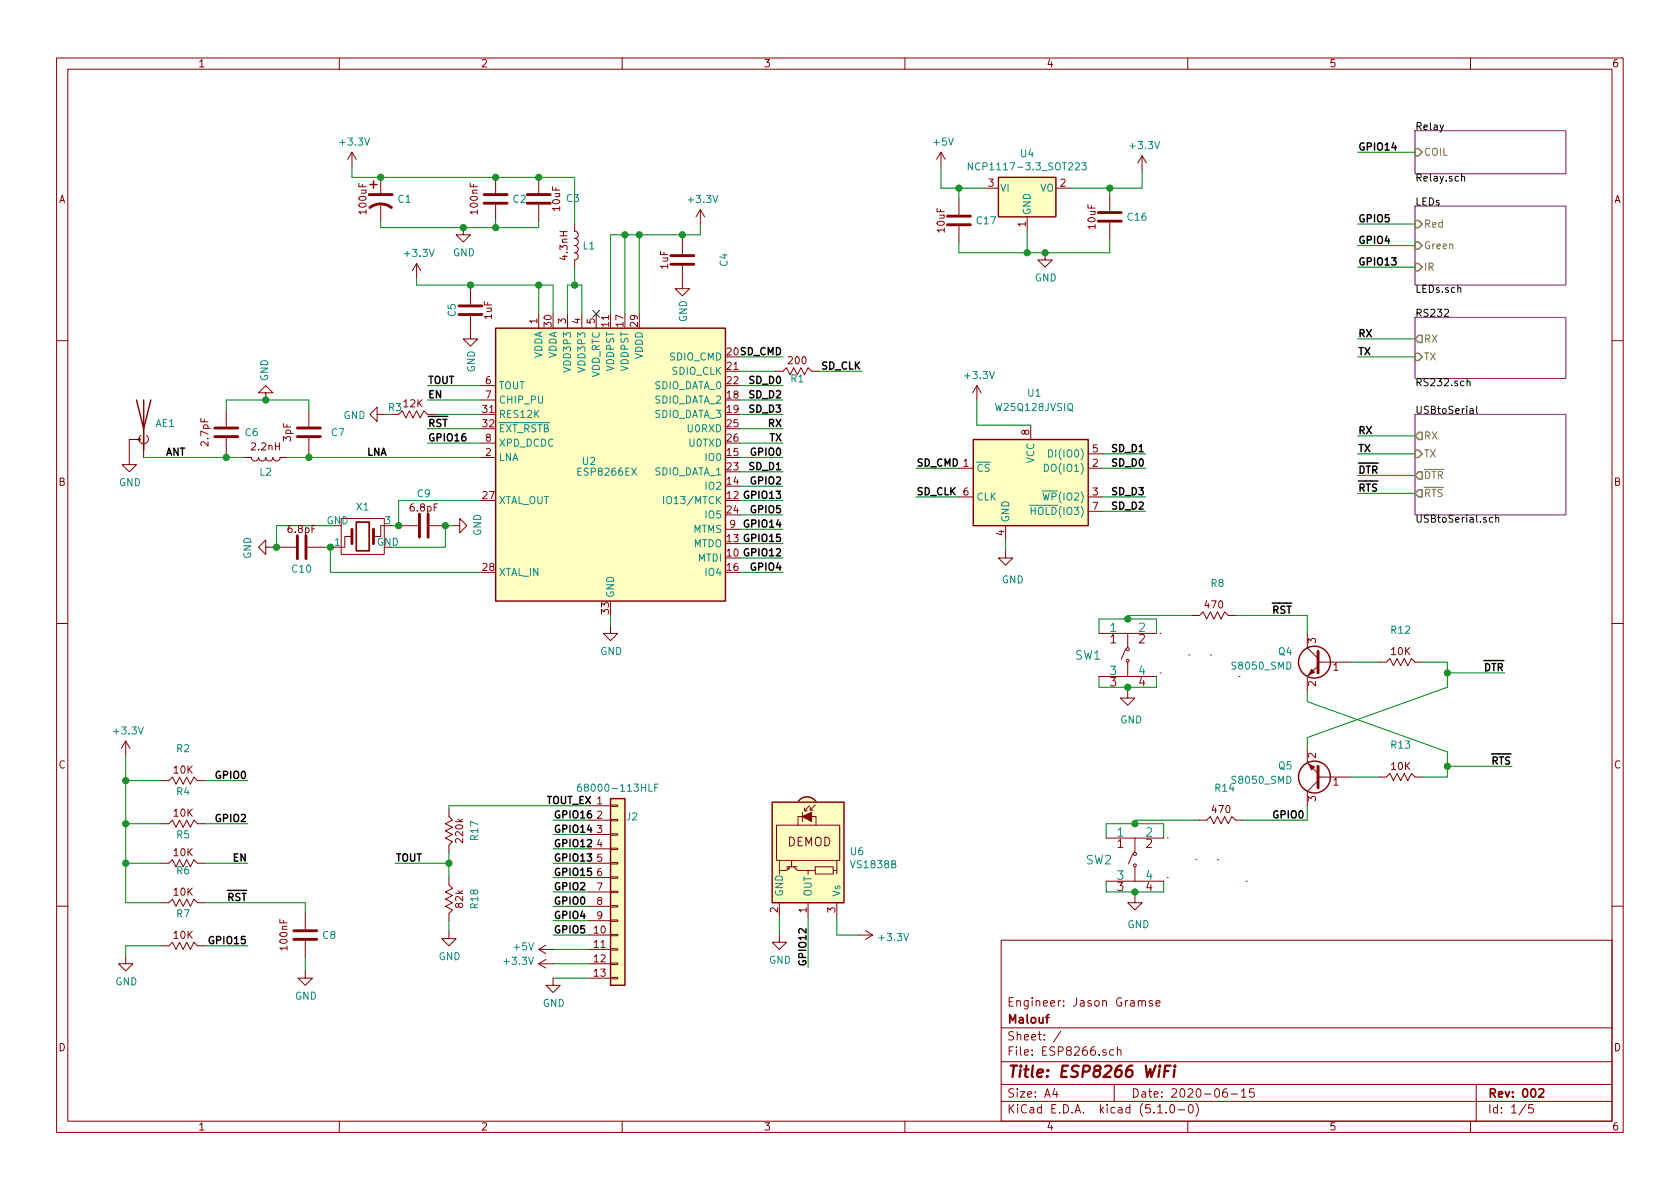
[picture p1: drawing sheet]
<svg xmlns="http://www.w3.org/2000/svg" width="297mm" height="210mm" viewBox="0 0 297 210" stroke-linecap="round" stroke-linejoin="round" font-family="sans-serif">
<g fill="none" stroke="#840000" stroke-width=".18">
<path d="M10 10.3h277v189.9h-277zM12 12.2h273v186.1h-273zM60 10.3v1.9M110 10.3v1.9M160 10.3v1.9M210 10.3v1.9M260 10.3v1.9M62.2 26.9l-.7 1.3M62.2 26.9v2.6M62.2 26.9l.8 1.3M67.3 31.4v2.8M67.3 36.2v2.8"/>
<path d="M87.6 31.4v2.8M87.6 36.2v2.8M95.2 31.4v2.8M95.2 36.2v2.8M101.6 39.6v1.3a.63 .63 0 0 1 .6 .6 .63 .63 0 0 1-.6 .7 .63 .63 0 0 1 .6 .6 .63 .63 0 0 1-.6 .6 .63 .63 0 0 1 .6 .7 .63 .63 0 0 1-.6 .6 .63 .63 0 0 1 .6 .6 .63 .63 0 0 1-.6 .7v1.2M123.8 37.1l-.7 1.2M123.8 37.1v2.5M123.8 37.1l.8 1.2M166.4 26.9l-.8 1.3M166.4 26.9v2.6M166.4 26.9l.7 1.3M169.5 35.2v2.8"/>
<path d="M169.5 40v2.8M174 33.3h2.5M181.6 38.3v2.6M186.7 33.3h2.5M196.2 34.5v2.8M196.2 39.4v2.8M201.9 27.6l-.7 1.2M201.9 27.6v2.5M201.9 27.6l.8 1.2M73.7 46.6l-.8 1.3M73.7 46.6v2.5M73.7 46.6l.7 1.3"/>
<path d="M81.9 40.3v1.2h1.3l-1.3 1.3-1.3-1.3h1.3M83.2 55.9v4h1.3l-1.3 1.3-1.3-1.3h1.3M83.2 51v2.8M95.2 55.5v2.5M100.3 55.5v2.5M102.9 55.5v2.5M105.4 55.5v2.5M120.6 47v4h1.3l-1.3 1.3-1.2-1.3h1.2M120.6 42.2v2.8M184.8 44.7v1.3h1.3l-1.3 1.2-1.3-1.2h1.3M10 60.2h2M24.6 77.7h-1.7v4.5h1.2l-1.2 1.2-1.3-1.2h1.3"/>
<path d="M24.9 77a.82 .82 0 0 0-.1 1.2 .82 .82 0 0 0 1.2 0 .82 .82 0 0 0-.1-1.2M25.4 75.8v5.1M40 72.6v2.8M40 77.5v2.8M47 69.5h1.3l-1.3-1.3-1.3 1.3h1.3v1.2M54.6 72.6v2.8M54.6 77.5v2.8M66.7 73.3v-1.3l-1.3 1.3 1.3 1.2v-1.2h1.2M70.5 73.3l.6-.7 .7 1.3 .6-1.3 .6 1.3 .7-1.3 .6 1.3 .6-1.3 .7 .7h1.2M85.1 68.2h2.5M85.1 70.7h2.5M85.1 78.4h2.5"/>
<path d="M137.2 65.7h1.2l.7-.7 .6 1.3 .6-1.3 .7 1.3 .6-1.3 .6 1.3 .7-1.3 .6 .7h1.3M172.7 68.2l-.7 1.3M172.7 68.2v2.5M172.7 68.2l.8 1.3M182.2 75.2v2.5M285 60.2h2M43.2 80.9h1.2a.63 .63 0 0 0 .7 .6 .63 .63 0 0 0 .6-.6 .63 .63 0 0 0 .7 .6 .63 .63 0 0 0 .6-.6 .63 .63 0 0 0 .6 .6 .63 .63 0 0 0 .7-.6 .63 .63 0 0 0 .6 .6 .63 .63 0 0 0 .6-.6h1.3M47 96.8v-1.3l-1.3 1.3 1.3 1.2v-1.2h1.3M49.5 96.8h2.8M54.4 96.8h2.7M60.3 91.7h7.6v6.3h-7.6zM62.2 94.9h-1.2v1.9h-.7"/>
<path d="M67.9 93h-.6v1.9h-1.3M71.1 93h2.8M75.9 93h2.8M80 93h1.3v-1.3l1.2 1.3-1.2 1.2v-1.2M85.1 80.9h2.5M128.3 93.6h2.5M169.5 82.8h2.6M169.5 87.9h2.6M177.8 97.4v1.3h1.3l-1.3 1.2-1.3-1.2h1.3M177.8 93v2.5M192.4 82.8h2.5M192.4 87.9h2.5"/>
<path d="M192.4 80.3h2.5M192.4 90.4h2.5M10 110.3h2M107.9 110.7v1.3h1.3l-1.3 1.3-1.2-1.3h1.2M194.3 112h10.2M194.3 119.6h10.2M199 114.8l-.8 1.8M199.4 112v2.5M199.4 117.1v2.5M205.1 119h.1M205.1 112h.1M210.2 115.8h.1"/>
<path d="M210.8 108.8h1.3l.6-.6 .7 1.3 .6-1.3 .6 1.3 .7-1.3 .6 1.3 .6-1.3 .7 .6h1.2M214 115.8h.1M219.1 119.6h.1M231.1 112v2.5l1.9 2M233 117.7l-1.9 1.9v2.6M233 117.1h5.8M243.8 117.1h1.3l.6-.6 .7 1.2 .6-1.2 .6 1.2 .7-1.2 .6 1.2 .7-1.2 .6 .6h1.3M285 110.3h2M22.2 131.1l-.7 1.2M22.2 131.1v2.5M22.2 131.1l.8 1.2M28.6 138h1.2l.7-.6 .6 1.3 .6-1.3 .7 1.3 .6-1.3 .7 1.3 .6-1.3 .6 .6h1.3"/>
<path d="M199.4 122.2v1.2h1.3l-1.3 1.3-1.3-1.3h1.3M231.1 132.3v2.6l1.9 1.9M233 137.4h5.8M233 138l-1.9 1.9v2.6M243.8 137.4h1.3l.6-.6 .7 1.2 .6-1.2 .6 1.2 .7-1.2 .6 1.2 .7-1.2 .6 .6h1.3M28.6 145.7h1.2l.7-.7 .6 1.3 .6-1.3 .7 1.3 .6-1.3 .7 1.3 .6-1.3 .6 .7h1.3M28.6 152.6h1.2l.7-.6 .6 1.3 .6-1.3 .7 1.3 .6-1.3 .7 1.3 .6-1.3 .6 .6h1.3M28.6 159.6h1.2l.7-.6 .6 1.3 .6-1.3 .7 1.3 .6-1.3 .7 1.3 .6-1.3 .6 .6h1.3M79.4 143.1v1.3l.6 .6-1.3 .7 1.3 .6-1.3 .6 1.3 .7-1.3 .6 1.3 .6-.6 .7v1.2M79.4 155.2v1.3l.6 .6-1.3 .6 1.3 .7-1.3 .6 1.3 .6-1.3 .7 1.3 .6-.6 .6v1.3M104.1 152.6h3.8M104.1 142.5h3.8"/>
<path d="M104.1 145h3.8M104.1 147.6h3.8M104.1 150.1h3.8M104.1 155.2h3.8M104.1 157.7h3.8M107.9 157.6h1.3v.3h-1.3zM107.9 155.1h1.3v.2h-1.3zM107.9 152.5h1.3v.3h-1.3zM107.9 150h1.3v.2h-1.3zM107.9 147.4h1.3v.3h-1.3zM107.9 144.9h1.3v.3h-1.3zM107.9 142.4h1.3v.2h-1.3z"/>
<path d="M137.3 145.9h11.2v6.2h-11.2zM137.8 152.1v1.8M137.8 159.6v2.6M139.1 153.3h1.9M139.3 153.4v.3h.3M139.7 153.3l-.6 .6h-1.3v.7M140 152.1v1.2M140.3 153.3l.7 .6h1.9v.7M141.1 145.9v-1.5h3.2v1.5M141.9 143.6v1.7M142.2 142.9v.5M142.2 143.4h.5"/>
<path d="M142.9 153.9h1.2M142.9 159.6v2.6M143.1 142.5l-.9 .9M143.3 142.7v.6M143.3 143.3h.5M144.1 153.3h3.2v1.3h-3.2zM144.1 142.4l-.8 .9M147.3 153.9h.7v.7M148 152.1v1.8M148 159.6v2.6M195.6 148.2h10.1M195.6 155.8h10.1"/>
<path d="M200.3 151l-.8 1.8M200.7 158.4v1.2h1.2l-1.2 1.3-1.3-1.3h1.3M200.7 148.2v2.5M200.7 153.3v2.5M206.4 155.2h.1M206.4 148.2h.1M211.5 152h.1M212.1 145h1.3l.6-.6 .6 1.3 .7-1.3 .6 1.3 .6-1.3 .7 1.3 .6-1.3 .6 .6h1.3M215.3 152h.1M220.3 155.8h.1M10 160.2h2M22.2 169.2v1.2h1.3l-1.3 1.3-1.2-1.3h1.2"/>
<path d="M28.6 167.3h1.2l.7-.7 .6 1.3 .6-1.3 .7 1.3 .6-1.3 .7 1.3 .6-1.3 .6 .7h1.3M54 171.7v1.3h1.2l-1.2 1.2-1.3-1.2h1.3M54 161.5v2.8M54 166.4v2.8M79.4 164.7v1.3h1.2l-1.2 1.3-1.3-1.3h1.3M95.2 170.4l1.3 .8M95.2 170.4h2.6M95.2 167.9h2.6M95.2 167.9l1.3 .8M96.5 169.7l-1.3 .7M96.5 167.1l-1.3 .8M97.8 173v1.2h1.3l-1.3 1.3-1.3-1.3h1.3"/>
<path d="M104.1 170.4h3.8M104.1 165.3h3.8M104.1 167.9h3.8M104.1 173h3.8M104.1 160.3h3.8M104.1 162.8h3.8M107.9 172.8h1.3v.3h-1.3zM107.9 170.3h1.3v.3h-1.3zM107.9 167.8h1.3v.2h-1.3zM107.9 165.2h1.3v.3h-1.3zM107.9 162.7h1.3v.2h-1.3zM107.9 160.1h1.3v.3h-1.3z"/>
<path d="M137.8 165.3v1.3h1.3l-1.3 1.3-1.3-1.3h1.3M151.8 165.3h2.5M153 164.6l1.3 .7M154.3 165.3l-1.3 .8M177 166.3h108v32h-108zM201.3 177.1v-.1a.37 .37 0 0 1 .6 .1v.8M201.9 177.1l.2-.2 .4 .1v.9M203.8 177a.37 .37 0 0 0-.6 .1l.1 .3 .5 .1v.1l-.2 .3-.4-.1M204.4 177.4l.7-.1v-.3l-.5-.1-.2 .2 .1 .7h.6M285 160.2h2M60 198.3v1.9M110 198.3v1.9"/>
<path d="M160 198.3v1.9M177 194.8h108M177 191.8h108M177 187.8h108M177 181.8h108M186.5 192.5l-.4 1h1M186.8 193v1M187.6 182.3l-1.3 2M196.9 185.7l-.4-.1-.3 .3 .1 .6 .2 .1 .4-.1M197 191.8v3M197.6 185.7a.37 .37 0 0 1 .6 .1v.8M197.6 185.1v1.5"/>
<path d="M204.7 196.8h.8M206.2 196.7v.1M207 195.4l.3-.1a.94 .94 0 0 1 0 1.5 .82 .82 0 0 1-.3-1.4zM208.3 196.3h1.2M210 198.3v1.9M210.3 195.4l.2-.1a.8 .8 0 0 1 .5 .8 .8 .8 0 0 1-.5 .7 1 1 0 0 1-.2-1.4zM211.5 195.1a1.71 1.71 0 0 1 0 2.3M216.9 192.5a.62 .62 0 0 0-.7 .7l.1 .7 .2 .1 .5-.1v-.5l-.1-.2-.4-.1-.3 .3M217.7 193.5h1.1M219.5 193l.4-.5v1.5M219.5 194h.8M221.7 192.5h-.7l-.1 .7 .2-.1 .5 .1 .2 .2-.1 .5-.2 .1-.6-.1"/>
<path d="M260 198.3v1.9M261 191.8v6.5M269.8 195.2l-1.2 2M271 195.3h-.7v.7l.2-.1 .5 .1 .1 .2-.1 .5-.2 .1-.5-.1"/>
<circle cx="199.4" cy="116.8" r=".25"/>
<circle cx="199.4" cy="114.8" r=".28"/>
<circle cx="200.7" cy="153" r=".25"/>
<circle cx="200.7" cy="151" r=".28"/>
</g>
<path d="M63 92.3h2.3v5.1h-2.3zM184.9 179.9h.6M185.5 179.4l-.4 .2v1.3M272.1 192.7l.2-.2h.4l.2 .5-.9 1h.9" fill="none" stroke="#840000" stroke-width=".3"/>
<path d="M205.9 189.4h.7M207 188.4h-1l-.2 2M207.7 189.1l-.2 1.3M207.7 188.4v.2l.1-.1-.1-.1v.2" fill="none" stroke="#840000" stroke-width=".41"/>
<g fill="#ffffc2" stroke="#ffffc2" stroke-width=".18">
<path d="M87.6 58h40.7v48.3h-40.7z"/>
<path d="M172.1 77.7h20.3v15.3h-20.3z"/>
<path d="M107.9 141.2h2.6v33h-2.6z"/>
<path d="M141.4 141.4a1.94 1.94 0 0 1 2.9 .3l-1.6 1.2-1.6-1.2z"/>
<path d="M136.5 141.9h12.7v17.7h-12.7z"/>
<path d="M176.5 31.4h10.2v6.9h-10.2z"/>
</g>
<g fill="none" stroke="#840000" stroke-width=".25">
<path d="M65.4 32.6h1.3M66 32v1.3M176.5 31.4h10.2v6.9h-10.2zM87.6 58h40.7v48.3h-40.7zM24.1 70.7l1.3 5.1 1.3-5.1M25.4 70.7v8.9M172.1 77.7h20.3v15.3h-20.3zM107.9 141.2h2.6v33h-2.6zM136.5 141.9h12.7v17.7h-12.7zM141.1 141.7a1.96 1.96 0 0 1 3.2 0"/>
<circle cx="232.4" cy="117.1" r="2.82"/>
<circle cx="232.4" cy="137.4" r="2.82"/>
</g>
<path d="M171.9 28.8v1.2l-.7-1.2v1.2M191.3 28.8h.7l-.4 .5 .4 .1-.1 .6h-.4l-.2-.1M185.4 79.5a.64 .64 0 0 1 .7 .7 .64 .64 0 0 1-.7 .6zM117.3 87.8v1.3M182 89.4h1.3M182.3 89.7v1.3M182.3 90.3h.7M184.3 86.8h1.4M184.7 82.1a.64 .64 0 0 1 .7 .6 .64 .64 0 0 1-.7 .7zM102.7 138.7h-.4a.87 .87 0 0 0 0 1.2l.5-.1v-.5l-.5-.2-.2 .3M115.8 139.3h.4M116.4 138.7h-.6v1.2" fill="none" stroke="#008484" stroke-width=".18"/>
<g fill="none" stroke="#008400" stroke-width=".18">
<path d="M62.2 29.5v1.9h39.4v8.2M67.3 39v1.3h27.9v-1.3M87.6 39v1.3M123.8 39.6v1.9h-15.9v14M166.4 29.5v3.8h7.6M169.5 33.3v1.9M196.2 33.3v1.2M201.9 30.1v3.2h-12.7M240 26.9h10.2M240 39.6h10.2M73.7 49.1v1.3h24.1v5.1M83.2 50.4v.6"/>
<path d="M95.2 50.4v5.1M100.3 55.5v-5.1h2.6v5.1M101.6 47.2v3.2M110.5 41.5v14M113 41.5v14M120.6 41.5v.7M181.6 40.9v3.8M196.2 42.2v2.5h-26.7v-1.9M240 43.4h10.2M240 47.2h10.2M240 59.9h10.2M40 72.6v-1.9h14.6v1.9"/>
<path d="M67.9 73.3h1.3M75.6 78.4h9.5M75.6 75.8h9.5M75.6 70.7h9.5M75.6 68.2h9.5M76.8 73.3h8.3M130.8 78.4h7.6M130.8 75.8h7.6M130.8 73.3h7.6M130.8 70.7h7.6M130.8 68.2h7.6M130.8 63.1h7.6"/>
<path d="M130.8 65.7h6.4M144.8 65.7h7.6M172.7 70.7v4.5h9.5M240 63.1h10.2M240 77.1h10.2M25.4 80.9h17.8M40 80.3v.6M48.3 96.8h1.2M50.8 80.9h34.3M54.6 80.3v.6M57.1 96.8h2M58.4 96.8v4.4h26.7"/>
<path d="M59.1 93h-10.2v3.8M69.2 93h1.9M80 93h-1.3v3.8h-9.5M85.1 88.5h-14.6v4.5M130.8 88.5h7.6M130.8 80.9h7.6M130.8 91.1h7.6M130.8 96.1h7.6M130.8 93.6h7.6M130.8 86h7.6M130.8 98.7h7.6M130.8 83.4h7.6"/>
<path d="M161.9 82.8h7.6M161.9 87.9h7.6M177.8 95.5v1.9M194.9 82.8h7.7M194.9 87.9h7.7M194.9 90.4h7.7M194.9 80.3h7.7M240 80.3h10.2M240 84.1h10.2M240 87.2h10.2M107.9 108.8v1.9M130.8 101.2h7.6"/>
<path d="M194.3 112v-2.5h10.2v2.5M194.3 119.6v1.9h10.2v-1.9M210.8 108.8h-11.4v.7M218.4 108.8h12.7v3.2M238.8 117.1h5M251.5 117.1h4.4v4.4l-24.8 8.9v1.9M255.9 119h10.2M22.2 133.6v26h6.4M22.2 138h6.4M36.2 138h7.6M199.4 121.5v.7M231.1 122.2v1.9l24.8 8.9v4.4h-4.4"/>
<path d="M238.8 137.4h5M255.9 135.5h11.4M22.2 152.6h6.4M22.2 145.7h6.4M36.2 159.6h17.8v1.9M36.2 152.6h7.6M36.2 145.7h7.6M69.8 152.6h9.6M79.4 150.7v4.5M97.8 152.6h6.3M97.8 150.1h6.3M97.8 147.6h6.3"/>
<path d="M97.8 145h6.3M97.8 157.7h6.3M97.8 155.2h6.3M104.1 142.5h-24.7v.6M195.6 148.2v-2.5h10.1v2.5M195.6 155.8v1.9h10.1v-1.9M200.7 157.7v.7M212.1 145h-11.4v.7M231.1 142.5v2.5h-11.4M28.6 167.3h-6.4v1.9M36.2 167.3h7.6M54 169.2v2.5"/>
<path d="M79.4 162.8v1.9M97.8 165.3h6.3M97.8 162.8h6.3M97.8 160.3h6.3M97.8 173h6.3M97.8 170.4h6.3M97.8 167.9h6.3M137.8 162.2v3.1M142.9 162.2v8.9M148 162.2v3.1h3.8"/>
</g>
<path d="M104.8 54.9l1.2 1.2M106 54.9l-1.2 1.2" fill="none" stroke="#000084" stroke-width=".18"/>
<g fill="#008400" stroke="#008400" stroke-width=".25">
<circle cx="110.5" cy="41.5" r=".51"/>
<circle cx="101.6" cy="50.4" r=".51"/>
<circle cx="22.2" cy="152.6" r=".51"/>
<circle cx="22.2" cy="145.7" r=".51"/>
<circle cx="22.2" cy="138" r=".51"/>
<circle cx="48.9" cy="96.8" r=".51"/>
<circle cx="58.4" cy="96.8" r=".51"/>
<circle cx="70.5" cy="93" r=".51"/>
<circle cx="81.9" cy="40.3" r=".51"/>
<circle cx="95.3" cy="50.4" r=".51"/>
<circle cx="83.2" cy="50.4" r=".51"/>
<circle cx="113" cy="41.5" r=".51"/>
<circle cx="120.7" cy="41.5" r=".51"/>
<circle cx="54.6" cy="80.9" r=".51"/>
<circle cx="47" cy="70.7" r=".51"/>
<circle cx="40" cy="80.9" r=".51"/>
<circle cx="78.7" cy="93" r=".51"/>
<circle cx="67.3" cy="31.4" r=".51"/>
<circle cx="87.6" cy="31.4" r=".51"/>
<circle cx="87.6" cy="40.3" r=".51"/>
<circle cx="95.3" cy="31.4" r=".51"/>
<circle cx="79.4" cy="152.6" r=".51"/>
<circle cx="199.4" cy="109.5" r=".51"/>
<circle cx="199.4" cy="121.5" r=".51"/>
<circle cx="200.7" cy="157.7" r=".51"/>
<circle cx="200.7" cy="145.7" r=".51"/>
<circle cx="255.9" cy="135.5" r=".51"/>
<circle cx="255.9" cy="119" r=".51"/>
<circle cx="169.5" cy="33.3" r=".51"/>
<circle cx="181.6" cy="44.7" r=".51"/>
<circle cx="196.2" cy="33.3" r=".51"/>
<circle cx="184.8" cy="44.7" r=".51"/>
</g>
<g fill="none" stroke="#840000" stroke-width=".51">
<path d="M65.3 34.4h4M65.4 36.7a3.2 3.2 0 0 1 3.8 0M85.6 34.4h4.1M85.6 35.9h4.1M93.2 34.4h4.1M93.2 35.9h4.1M167.5 39.7h4.1M167.5 38.2h4.1M194.2 39.1h4M194.2 37.6h4M81.2 54.1h4M81.2 55.6h4"/>
<path d="M118.6 46.7h4.1M118.6 45.2h4.1M38 77.2h4M38 75.7h4M52.6 77.2h4M52.6 75.7h4M52.6 94.7v4.1M54.1 94.7v4.1M62.2 93.6v2.5M66 93.6v2.5M74.2 90.9v4.1M75.7 90.9v4.1"/>
<path d="M233 115.2v3.8M233 135.5v3.8M51.9 166.1h4.1M51.9 164.6h4.1"/>
</g>
<g fill="#840000" stroke="#840000" stroke-width=".18">
<path d="M141.9 144.4l1.6-.8v1.7z"/>
<path d="M231.4 135.1l1 .5-.5 .5z"/>
<path d="M231.9 118.4l.5 .5-1 .5z"/>
<circle cx="24.6" cy="77.7" r=".18"/>
</g>
<path d="M250.2 23.1h26.7v7.6h-26.7zM250.2 36.4h26.7v14h-26.7zM250.2 56.1h26.7v10.8h-26.7zM250.2 73.3h26.7v17.8h-26.7z" fill="none" stroke="#840084" stroke-width=".18"/>
<path d="M258.4 31.3l.2-.1h.3l.1 .8M257.8 51l.1-.1h.3l.1 .8M259.4 67.5l.2-.1h.3v.8M259.4 66.9v1.3M259.9 72.3h.5l.1 .8M260.5 72.6h-.5l-.1 .2v.2h.6M261.1 71.8v1.1l.2 .2M263.9 91.6l-.3-.1-.3 .2 .1 .6h.5M264.5 91.6l.1-.1 .3 .1 .1 .7M264.5 91.1v1.2" fill="none" stroke="#000" stroke-width=".18"/>
<path d="M250.2 26.3h.6l.7 .6-.7 .7h-.6zM250.2 39h.6l.7 .6-.7 .7h-.6zM250.2 42.8h.6l.7 .6-.7 .7h-.6zM250.2 46.6h.6l.7 .6-.7 .7h-.6zM250.8 59.3h.7v1.3h-.7l-.6-.7zM250.2 62.5h.6l.7 .6-.7 .6h-.6zM250.2 79.6h.6l.7 .7-.7 .6h-.6zM250.8 76.4h.7v1.3h-.7l-.6-.6zM250.2 84.1l.6-.7h.7v1.3h-.7zM250.8 86.6h.7v1.3h-.7l-.6-.7z" fill="none" stroke="#848400" stroke-width=".25"/>
<text font-size="2.8" fill="#840000" x="178" y="190.5">Title: ESP8266 WiFi</text>
<g font-size="2.1" fill="#008484">
<text x="196.3" y="111.8">1</text>
<text x="201.3" y="111.8">2</text>
<text x="190.1" y="116.7">SW1</text>
<text x="196.3" y="119.4">3</text>
<text x="201.3" y="119.4">4</text>
<text x="197.5" y="147.9">1</text>
<text x="202.6" y="147.9">2</text>
<text x="192" y="152.9">SW2</text>
<text x="197.5" y="155.6">3</text>
<text x="202.6" y="155.6">4</text>
</g>
<g font-size="2.1" fill="#840000">
<text x="196.3" y="113.8">1</text>
<text x="201.3" y="113.8">2</text>
<text x="196.3" y="121.4">3</text>
<text x="201.3" y="121.4">4</text>
<text x="139.2" y="149.7">DEMOD</text>
<text x="197.5" y="150">1</text>
<text x="202.6" y="150">2</text>
<text x="197.5" y="157.6">3</text>
<text x="202.6" y="157.6">4</text>
<text x="178" y="178">Engineer: Jason Gramse</text>
<text x="178" y="184">Sheet: /</text>
<text x="178" y="181">Malouf</text>
<text x="178" y="186.7">File: ESP8266.sch</text>
<text x="178" y="196.9">KiCad E.D.A. kicad (5.1.0-0)</text>
<text x="178" y="194.1">Size: A4</text>
<text x="200" y="194.1">Date: 2020-06-15</text>
<text x="263" y="194.1">Rev: 002</text>
<text x="263" y="196.9">Id: 1/5</text>
</g>
<g font-size="1.8" fill="#840000">
<text x="35" y="11.9">1</text>
<text x="85" y="11.9">2</text>
<text x="135" y="11.9">3</text>
<text x="185" y="11.9">4</text>
<text x="235" y="11.9">5</text>
<text x="285" y="11.9">6</text>
<text x="10.4" y="35.9">A</text>
<text x="174.8" y="33">3</text>
<text x="187.5" y="33">2</text>
<text x="285.4" y="35.9">A</text>
<text x="64.8" y="37.7" transform="rotate(-90 64.8 37.7)">100uF</text>
<text x="84.5" y="37.7" transform="rotate(-90 84.5 37.7)">100nF</text>
<text x="99" y="37.2" transform="rotate(-90 99 37.2)">10uF</text>
<text x="167" y="41" transform="rotate(-90 167 41)">10uF</text>
<text x="181.4" y="40.1" transform="rotate(-90 181.4 40.1)">1</text>
<text x="193.7" y="40.4" transform="rotate(-90 193.7 40.4)">10uF</text>
<text x="100.4" y="45.8" transform="rotate(-90 100.4 45.8)">4.3nH</text>
<text x="118.1" y="47.5" transform="rotate(-90 118.1 47.5)">1uF</text>
<text x="87" y="56.4" transform="rotate(-90 87 56.4)">1uF</text>
<text x="95" y="57.2" transform="rotate(-90 95 57.2)">1</text>
<text x="97.5" y="57.7" transform="rotate(-90 97.5 57.7)">30</text>
<text x="100.1" y="57.2" transform="rotate(-90 100.1 57.2)">3</text>
<text x="102.6" y="57.2" transform="rotate(-90 102.6 57.2)">4</text>
<text x="105.2" y="57.2" transform="rotate(-90 105.2 57.2)">5</text>
<text x="107.7" y="57.7" transform="rotate(-90 107.7 57.7)">11</text>
<text x="110.2" y="57.7" transform="rotate(-90 110.2 57.7)">17</text>
<text x="112.8" y="57.7" transform="rotate(-90 112.8 57.7)">29</text>
<text x="128.6" y="65.4">21</text>
<text x="139.5" y="64.4">200</text>
<text x="85.9" y="67.9">6</text>
<text x="85.9" y="70.5">7</text>
<text x="128.6" y="70.5">18</text>
<text x="128.6" y="67.9">22</text>
<text x="71.4" y="72">12K</text>
<text x="85.4" y="73">31</text>
<text x="85.4" y="75.6">32</text>
<text x="128.6" y="73">19</text>
<text x="128.6" y="75.6">25</text>
<text x="182" y="76.9" transform="rotate(-90 182 76.9)">8</text>
<text x="36.9" y="78.8" transform="rotate(-90 36.9 78.8)">2.7pF</text>
<text x="44.6" y="79.6">2.2nH</text>
<text x="51.5" y="78" transform="rotate(-90 51.5 78)">3pF</text>
<text x="85.9" y="80.6">2</text>
<text x="85.9" y="78.1">8</text>
<text x="128.6" y="80.6">15</text>
<text x="128.6" y="83.2">23</text>
<text x="128.6" y="78.1">26</text>
<text x="193.2" y="82.5">2</text>
<text x="193.2" y="80">5</text>
<text x="10.4" y="85.9">B</text>
<text x="85.4" y="88.3">27</text>
<text x="128.6" y="88.3">12</text>
<text x="128.6" y="85.7">14</text>
<text x="170.3" y="87.6">6</text>
<text x="193.2" y="87.6">3</text>
<text x="285.4" y="85.9">B</text>
<text x="51" y="94.3">6.8pF</text>
<text x="72.6" y="90.4">6.8pF</text>
<text x="128.6" y="95.9">13</text>
<text x="128.6" y="90.8">24</text>
<text x="129.1" y="93.3">9</text>
<text x="177.5" y="94.7" transform="rotate(-90 177.5 94.7)">4</text>
<text x="193.2" y="90.2">7</text>
<text x="85.4" y="101">28</text>
<text x="128.6" y="98.4">10</text>
<text x="128.6" y="101">16</text>
<text x="213.2" y="107.6">470</text>
<text x="107.7" y="108.5" transform="rotate(-90 107.7 108.5)">33</text>
<text x="232.7" y="113.8" transform="rotate(-90 232.7 113.8)">3</text>
<text x="235.7" y="118.6">1</text>
<text x="246" y="115.8">10K</text>
<text x="232.7" y="121.4" transform="rotate(-90 232.7 121.4)">2</text>
<text x="10.4" y="135.9">C</text>
<text x="30.8" y="136.8">10K</text>
<text x="232.7" y="134.1" transform="rotate(-90 232.7 134.1)">2</text>
<text x="246" y="136.2">10K</text>
<text x="285.4" y="135.9">C</text>
<text x="214.4" y="143.8">470</text>
<text x="232.7" y="141.7" transform="rotate(-90 232.7 141.7)">3</text>
<text x="235.7" y="138.9">1</text>
<text x="30.8" y="144.4">10K</text>
<text x="81.9" y="148.9" transform="rotate(-90 81.9 148.9)">220k</text>
<text x="105.6" y="144.8">2</text>
<text x="105.6" y="147.3">3</text>
<text x="105.6" y="149.9">4</text>
<text x="30.8" y="151.4">10K</text>
<text x="105.6" y="152.4">5</text>
<text x="105.6" y="154.9">6</text>
<text x="30.8" y="158.4">10K</text>
<text x="81.9" y="160.5" transform="rotate(-90 81.9 160.5)">82k</text>
<text x="105.6" y="157.5">7</text>
<text x="105.6" y="160">8</text>
<text x="137.5" y="161.4" transform="rotate(-90 137.5 161.4)">2</text>
<text x="142.6" y="161.4" transform="rotate(-90 142.6 161.4)">1</text>
<text x="147.7" y="161.4" transform="rotate(-90 147.7 161.4)">3</text>
<text x="30.8" y="166">10K</text>
<text x="50.8" y="167.9" transform="rotate(-90 50.8 167.9)">100nF</text>
<text x="105.1" y="165.1">10</text>
<text x="105.1" y="167.6">11</text>
<text x="105.6" y="162.6">9</text>
<text x="105.1" y="170.2">12</text>
<text x="105.1" y="172.7">13</text>
<text x="10.4" y="185.9">D</text>
<text x="285.4" y="185.9">D</text>
<text x="35" y="199.9">1</text>
<text x="85" y="199.9">2</text>
<text x="135" y="199.9">3</text>
<text x="185" y="199.9">4</text>
<text x="235" y="199.9">5</text>
<text x="285" y="199.9">6</text>
</g>
<g font-size="1.8">
<text x="250.2" y="23">Relay</text>
<text x="240" y="26.6">GPIO14</text>
<text x="250.2" y="32.1">Relay.sch</text>
<text x="240" y="39.3">GPIO5</text>
<text x="250.2" y="36.3">LEDs</text>
<text x="240" y="43.1">GPIO4</text>
<text x="240" y="46.9">GPIO13</text>
<text x="250.2" y="51.8">LEDs.sch</text>
<text x="240" y="59.6">RX</text>
<text x="250.2" y="56">RS232</text>
<text x="128.6" y="62.9">20 SD_CMD</text>
<text x="145.3" y="65.3">SD_CLK</text>
<text x="240" y="62.8">TX</text>
<text x="75.6" y="70.4">EN</text>
<text x="75.6" y="67.9">TOUT</text>
<text x="132.7" y="70.4">SD_D2</text>
<text x="132.7" y="67.9">SD_D0</text>
<text x="250.2" y="68.3">RS232.sch</text>
<text x="75.6" y="75.5">RST</text>
<text x="132.7" y="73">SD_D3</text>
<text x="136" y="75.5">RX</text>
<text x="240" y="76.8">RX</text>
<text x="250.2" y="73.2">USBtoSerial</text>
<text x="29.2" y="80.6">ANT</text>
<text x="64.8" y="80.6">LNA</text>
<text x="75.6" y="78">GPIO16</text>
<text x="132.7" y="83.1">SD_D1</text>
<text x="133" y="80.6">GPIO0</text>
<text x="136.2" y="78">TX</text>
<text x="161.9" y="82.5">SD_CMD 1</text>
<text x="196.9" y="82.5">SD_D0</text>
<text x="196.9" y="80">SD_D1</text>
<text x="240" y="80">TX</text>
<text x="240" y="83.8">DTR</text>
<text x="132" y="88.2">GPIO13</text>
<text x="133" y="85.7">GPIO2</text>
<text x="161.9" y="87.6">SD_CLK</text>
<text x="196.9" y="87.6">SD_D3</text>
<text x="240" y="86.9">RTS</text>
<text x="132" y="95.8">GPIO15</text>
<text x="132" y="93.3">GPIO14</text>
<text x="133" y="90.7">GPIO5</text>
<text x="196.9" y="90.1">SD_D2</text>
<text x="250.2" y="92.4">USBtoSerial.sch</text>
<text x="132" y="98.4">GPIO12</text>
<text x="133" y="100.9">GPIO4</text>
<text x="224.8" y="108.5">RST</text>
<text x="262.4" y="118.7">DTR</text>
<text x="38.4" y="137.7">GPIO0</text>
<text x="263.8" y="135.2">RTS</text>
<text x="96.5" y="142.2">TOUT_EX 1</text>
<text x="38.4" y="145.4">GPIO2</text>
<text x="97.8" y="147.3">GPIO14</text>
<text x="97.8" y="144.7">GPIO16</text>
<text x="97.8" y="149.8">GPIO12</text>
<text x="224.8" y="144.7">GPIO0</text>
<text x="41.4" y="152.3">EN</text>
<text x="69.8" y="152.3">TOUT</text>
<text x="97.8" y="154.9">GPIO15</text>
<text x="97.8" y="152.3">GPIO13</text>
<text x="40.3" y="159.3">RST</text>
<text x="97.8" y="160">GPIO0</text>
<text x="97.8" y="157.4">GPIO2</text>
<text x="37.4" y="166.9">GPIO15</text>
<text x="97.8" y="165">GPIO5</text>
<text x="97.8" y="162.5">GPIO4</text>
<text x="142.6" y="171.1" transform="rotate(-90 142.6 171.1)">GPIO12</text>
</g>
<g font-size="1.8" fill="#008484">
<text x="60.3" y="25.7">+3.3V</text>
<text x="165.2" y="25.7">+5V</text>
<text x="180.5" y="27.8">U4</text>
<text x="200" y="26.4">+3.3V</text>
<text x="70.4" y="35.9">C1</text>
<text x="90.8" y="35.9">C2</text>
<text x="100.2" y="35.7">C3</text>
<text x="121.9" y="35.9">+3.3V</text>
<text x="172.5" y="30.1">NCP1117-3.3_SOT223</text>
<text x="176.8" y="33.9">VI</text>
<text x="183.9" y="33.9">VO</text>
<text x="172.7" y="39.7">C17</text>
<text x="182.2" y="38.1" transform="rotate(-90 182.2 38.1)">GND</text>
<text x="199.4" y="39">C16</text>
<text x="71.7" y="45.4">+3.3V</text>
<text x="80.1" y="45.3">GND</text>
<text x="103.1" y="44.1">L1</text>
<text x="128.7" y="47.1" transform="rotate(-90 128.7 47.1)">C4</text>
<text x="183" y="49.8">GND</text>
<text x="80.6" y="56" transform="rotate(-90 80.6 56)">C5</text>
<text x="121.5" y="57" transform="rotate(-90 121.5 57)">GND</text>
<text x="84" y="65.9" transform="rotate(-90 84 65.9)">GND</text>
<text x="95.9" y="63.5" transform="rotate(-90 95.9 63.5)">VDDA</text>
<text x="98.4" y="63.5" transform="rotate(-90 98.4 63.5)">VDDA</text>
<text x="101" y="65.4" transform="rotate(-90 101 65.4)">VDD3P3</text>
<text x="103.5" y="65.4" transform="rotate(-90 103.5 65.4)">VDD3P3</text>
<text x="108.6" y="65.7" transform="rotate(-90 108.6 65.7)">VDDPST</text>
<text x="111.1" y="65.7" transform="rotate(-90 111.1 65.7)">VDDPST</text>
<text x="113.7" y="63.5" transform="rotate(-90 113.7 63.5)">VDDD</text>
<text x="118.4" y="63.7">SDIO_CMD</text>
<text x="47.4" y="67.4" transform="rotate(-90 47.4 67.4)">GND</text>
<text x="88.1" y="68.8">TOUT</text>
<text x="88.1" y="71.4">CHIP_PU</text>
<text x="106" y="66.9" transform="rotate(-90 106 66.9)">VDD_RTC</text>
<text x="115.6" y="71.4">SDIO_DATA_2</text>
<text x="115.6" y="68.8">SDIO_DATA_0</text>
<text x="118.8" y="66.3">SDIO_CLK</text>
<text x="139.9" y="67.6">R1</text>
<text x="170.8" y="67">+3.3V</text>
<text x="181.8" y="70.1">U1</text>
<text x="27.5" y="75.5">AE1</text>
<text x="43.4" y="77.1">C6</text>
<text x="58.6" y="77.1">C7</text>
<text x="60.7" y="74.1">GND</text>
<text x="68.7" y="72.7">R3</text>
<text x="88.1" y="73.9">RES12K</text>
<text x="88.1" y="76.4">EXT_RSTB</text>
<text x="115.6" y="73.9">SDIO_DATA_3</text>
<text x="121.8" y="76.4">U0RXD</text>
<text x="176.3" y="72.7">W25Q128JVSIQ</text>
<text x="88.1" y="81.5">LNA</text>
<text x="88.1" y="79">XPD_DCDC</text>
<text x="103" y="82.2">U2</text>
<text x="122" y="79">U0TXD</text>
<text x="124.9" y="81.5">IO0</text>
<text x="172.6" y="83.4">CS</text>
<text x="182.9" y="82" transform="rotate(-90 182.9 82)">VCC</text>
<text x="185.2" y="83.4">DO(IO1)</text>
<text x="186.1" y="80.9">DI(IO0)</text>
<text x="21" y="86">GND</text>
<text x="46" y="84.1">L2</text>
<text x="73.8" y="87.9">C9</text>
<text x="88.1" y="89.1">XTAL_OUT</text>
<text x="102.4" y="84.1">ESP8266EX</text>
<text x="115.6" y="84.1">SDIO_DATA_1</text>
<text x="118.3" y="89.1">IO13/MTCK</text>
<text x="124.9" y="86.6">IO2</text>
<text x="172.6" y="88.5">CLK</text>
<text x="185" y="88.5">WP(IO2)</text>
<text x="57.7" y="92.7">GND</text>
<text x="63.1" y="90.3">X1</text>
<text x="68.1" y="92.7">3</text>
<text x="85.1" y="94.8" transform="rotate(-90 85.1 94.8)">GND</text>
<text x="122.6" y="94.2">MTMS</text>
<text x="124.9" y="91.7">IO5</text>
<text x="178.4" y="92.5" transform="rotate(-90 178.4 92.5)">GND</text>
<text x="182.9" y="91.1">HOLD(IO3)</text>
<text x="44.4" y="98.9" transform="rotate(-90 44.4 98.9)">GND</text>
<text x="51.7" y="101.3">C10</text>
<text x="59.2" y="96.5">1</text>
<text x="66.6" y="96.5">GND</text>
<text x="88.1" y="101.8">XTAL_IN</text>
<text x="122.6" y="96.8">MTDO</text>
<text x="123.4" y="99.3">MTDI</text>
<text x="124.9" y="101.8">IO4</text>
<text x="108.6" y="105.8" transform="rotate(-90 108.6 105.8)">GND</text>
<text x="177.1" y="103.2">GND</text>
<text x="214.1" y="103.8">R8</text>
<text x="246" y="112.1">R12</text>
<text x="106.1" y="115.8">GND</text>
<text x="218" y="118.4">S8050_SMD</text>
<text x="226.1" y="115.9">Q4</text>
<text x="20.3" y="129.9">+3.3V</text>
<text x="198.1" y="127.9">GND</text>
<text x="31.3" y="133">R2</text>
<text x="226.1" y="136.1">Q5</text>
<text x="246" y="132.4">R13</text>
<text x="31.3" y="140.6">R4</text>
<text x="103.3" y="140">68000-113HLF</text>
<text x="214.9" y="140">R14</text>
<text x="218" y="138.6">S8050_SMD</text>
<text x="31.3" y="148.3">R5</text>
<text x="84.6" y="148.6" transform="rotate(-90 84.6 148.6)">R17</text>
<text x="110.8" y="145.1">J2</text>
<text x="31.3" y="154.6">R6</text>
<text x="150.4" y="151.2">U6</text>
<text x="150.7" y="153.5">VS1838B</text>
<text x="84.6" y="160.6" transform="rotate(-90 84.6 160.6)">R18</text>
<text x="138.4" y="158.6" transform="rotate(-90 138.4 158.6)">GND</text>
<text x="143.5" y="158.6" transform="rotate(-90 143.5 158.6)">OUT</text>
<text x="148.6" y="158.6" transform="rotate(-90 148.6 158.6)">Vs</text>
<text x="31.3" y="162.2">R7</text>
<text x="57.1" y="166">C8</text>
<text x="155.6" y="166.4">+3.3V</text>
<text x="199.3" y="164.1">GND</text>
<text x="77.5" y="169.8">GND</text>
<text x="89.3" y="170.6">+3.3V</text>
<text x="90.9" y="168.1">+5V</text>
<text x="136" y="170.4">GND</text>
<text x="20.4" y="174.2">GND</text>
<text x="52.1" y="176.8">GND</text>
<text x="96" y="178">GND</text>
</g>
<g font-size="1.8" fill="#848400">
<text x="251.7" y="27.6">COIL</text>
<text x="251.7" y="40.3">Red</text>
<text x="251.7" y="44.1">Green</text>
<text x="251.7" y="47.9">IR</text>
<text x="251.7" y="60.6">RX</text>
<text x="251.7" y="63.7">TX</text>
<text x="251.7" y="77.7">RX</text>
<text x="251.7" y="80.9">TX</text>
<text x="251.7" y="84.7">DTR</text>
<text x="251.7" y="87.9">RTS</text>
</g>
</svg>
